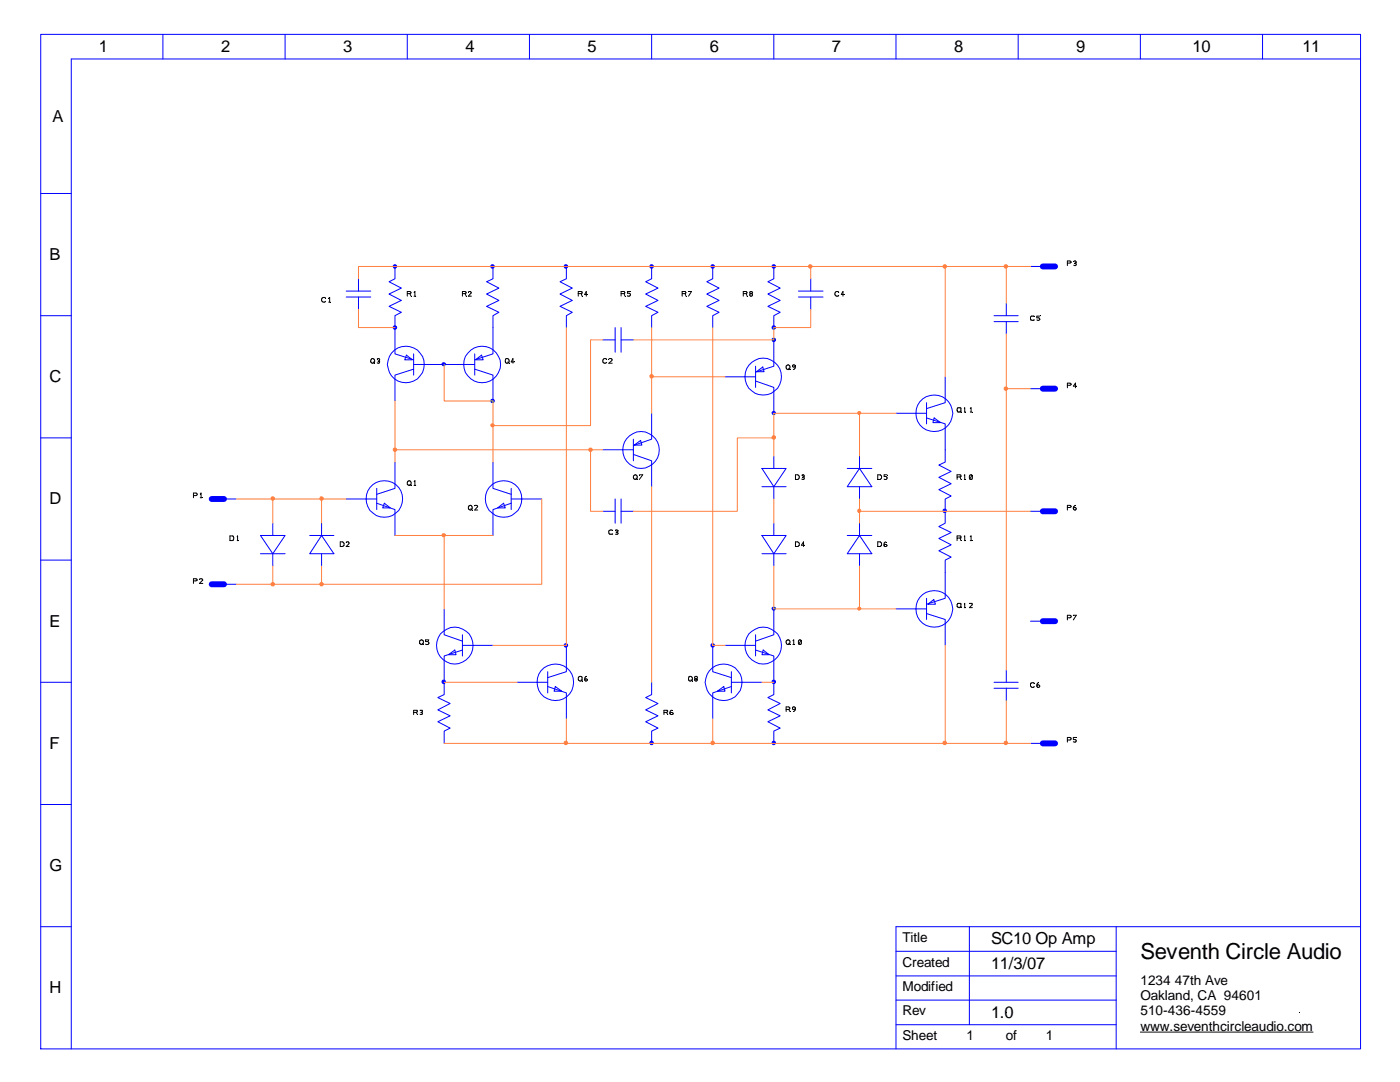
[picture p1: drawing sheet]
<svg xmlns="http://www.w3.org/2000/svg" width="279mm" height="216mm" viewBox="0 0 279 216" stroke-linecap="round" stroke-linejoin="round" font-family="sans-serif">
<g fill="#00f" stroke="#00f" stroke-width=".2">
<circle cx="78.8" cy="65.4" r=".35"/>
<circle cx="78.8" cy="53.2" r=".35"/>
<circle cx="98.3" cy="53.2" r=".35"/>
<circle cx="130" cy="53.2" r=".35"/>
<circle cx="130" cy="148.2" r=".35"/>
<circle cx="154.4" cy="148.2" r=".35"/>
<circle cx="154.4" cy="65.4" r=".35"/>
<circle cx="154.4" cy="53.2" r=".35"/>
<circle cx="188.5" cy="101.9" r=".35"/>
<circle cx="112.9" cy="53.2" r=".35"/>
<circle cx="142.2" cy="53.2" r=".35"/>
<circle cx="88.6" cy="72.7" r=".33"/>
<circle cx="98.3" cy="80" r=".35"/>
<circle cx="154.4" cy="82.4" r=".33"/>
<circle cx="154.4" cy="67.8" r=".35"/>
<circle cx="88.5" cy="136" r=".35"/>
<circle cx="112.9" cy="128.8" r=".35"/>
<circle cx="142.2" cy="128.8" r=".35"/>
<circle cx="154.4" cy="121.4" r=".33"/>
<circle cx="154.4" cy="136" r=".35"/>
</g>
<g fill="none" stroke="#00f" stroke-width=".2">
<path d="M8.1 6.9h263.4v202.4h-263.4zM32.5 6.9v4.9M56.9 6.9v4.9M81.3 6.9v4.9M105.7 6.9v4.9M130 6.9v4.9M154.4 6.9v4.9M178.8 6.9v4.9M203.2 6.9v4.9M227.6 6.9v4.9M252 6.9v4.9M271.5 11.8h-257.3v197.5"/>
<path d="M8.1 38.6h6.1M69.1 59.3h4.9M69.1 58.1h4.9M71.5 55.6v2.5M71.5 59.3v2.4M78.8 53.2v2.4l-1.2 .6 2.5 1.3-2.5 1.2 2.5 1.2-2.5 1.2 2.5 1.2-1.3 .7v7.6l3.7 1.2M98.4 53.2v2.4l-1.3 .6 2.5 1.3-2.5 1.2 2.5 1.2-2.5 1.2 2.5 1.2-1.2 .7v7.6l-3.7 1.2M113 53.2v2.4l-1.2 .6 2.4 1.3-2.4 1.2 2.4 1.2-2.4 1.2 2.4 1.2-1.2 .7v2.4M130 53.2v2.4l-1.1 .6 2.4 1.3-2.4 1.2 2.4 1.2-2.4 1.2 2.4 1.2-1.3 .7v2.4M142.2 53.2v2.4l-1.1 .6 2.4 1.3-2.4 1.2 2.4 1.2-2.4 1.2 2.4 1.2-1.3 .7v2.4M154.4 53.2v2.4l-1.2 .6 2.5 1.3-2.5 1.2 2.5 1.2-2.5 1.2 2.5 1.2-1.3 .7v2.4M159.3 59.3h5"/>
<path d="M159.3 58.1h5M161.8 55.6v2.5M161.8 59.3v2.4M205.7 53.2h2.4M8.1 63h6.1M81.1 70.9l1.2 .9h-1.5zM82.5 73.7l-3.7 1.1v5.2M82.5 70.6v4.2M82.5 72.7h12.2M94.7 73.7l3.7 1.1v5.2M94.7 70.6v4.2M94.9 71.8l1.2-.9 .3 .9z"/>
<path d="M120.3 67.8h2.5M122.8 65.4v4.9M124 65.4v4.9M124 67.8h2.4M144.7 75.2h6.1M150.8 76l3.6 1.3v5.2M150.8 73.1v4.2M151 74.2l1.2-1 .3 1zM154.4 67.8v5.3l-3.6 1.2M188.6 75.2v5.1l-3.7 1.2M198.4 63h4.8M198.4 64.2h4.8"/>
<path d="M200.8 60.5v2.5M200.8 64.2v2.4M205.7 77.6h2.4M8.1 87.4h6.1M44.7 99.6h2.5M69.1 99.6h6.1M75.2 97.5v4.2M78.8 92.2v5.3l-3.6 1.1M98.4 92.2v5.3l3.6 1.1M102 99.6h6.1M102 97.5v4.2M120.3 89.7h6.1"/>
<path d="M122.8 99.6v4.8M124 99.6v4.8M126.4 90.7l3.6 1.2v5.2M126.4 87.6v4.3M126.6 88.8l1.2-.9 .3 .9zM130 82.5v5.1l-3.6 1.3M152.1 93.5h4.8l-2.5 3.6zM152.1 97.1h4.8M154.4 91v2.5M154.4 97.1v2.5M169.1 93.5h4.9M171.5 93.5l2.5 3.6h-4.9z"/>
<path d="M171.5 91v2.5M171.5 97.1v2.5M178.8 82.5h6.1M184.9 83.4l3.7 1.2v7.6l-1.2 .6 2.4 1.3-2.4 1.1 2.4 1.3-2.4 1.2 2.4 1.3-1.2 .6v4.8l-1.2 .7 2.4 1.2-2.4 1.1 2.4 1.3-2.4 1.2 2.4 1.3-1.2 .6v7.6l-3.7 1.2M184.9 80.3v4.3M186.4 83.4l1.3 .9h-1.5zM8.1 111.8h6.1M44.7 116.6h2.5M52 106.8h4.9l-2.5 3.7zM52 110.5h4.9M54.4 104.4v2.4M54.4 110.5v2.4"/>
<path d="M61.8 106.8h4.8M64.2 106.8l2.4 3.7h-4.8zM64.2 104.4v2.4M64.2 110.5v2.4M75.2 100.4l3.6 1.3v5.1M76.7 100.4l1.2 .9h-1.5zM99.3 101.3l1.2-.9 .3 .9zM102 100.4l-3.6 1.3v5.1M120.3 102h2.5M124 102h2.4M152.1 106.8h4.8l-2.5 3.7zM152.1 110.5h4.8"/>
<path d="M154.4 104.4v2.4M154.4 110.5v2.4M169.1 106.8h4.9M171.5 106.8l2.5 3.7h-4.9zM171.5 104.4v2.4M171.5 110.5v2.4M184.9 119.4v4.2M205.7 102h2.4M8.1 136.1h6.1M88.6 121.5v5.2l3.7 1.2M89.5 130.6l1.3-.9 .2 .9zM92.3 129.7l-3.7 1.2v7.7l-1.2 .6 2.4 1.2-2.4 1.2 2.4 1.2-2.4 1.2 2.4 1.3-1.2 .6v2.4"/>
<path d="M92.3 126.7v4.2M92.3 128.8h6.1M103.2 136.1h6.1M109.3 137l3.7 1.3v5.1M109.3 134v4.3M110.8 137l1.3 .9h-1.5zM113 128.8v5.2l-3.7 1.2M130 136.1v2.5l-1.1 .6 2.4 1.2-2.4 1.2 2.4 1.2-2.4 1.2 2.4 1.3-1.3 .6v2.4M142.2 128.8v5.2l3.8 1.2M143.2 137.9l1.2-.9 .3 .9zM144.7 128.8h6.1M146 137l-3.8 1.3v5.1"/>
<path d="M146 136.1h6.1M146 134v4.3M150.8 129.7l3.6 1.2v7.7l-1.2 .6 2.5 1.2-2.5 1.2 2.5 1.2-2.5 1.2 2.5 1.3-1.3 .6v2.4M150.8 126.7v4.2M152.3 129.7l1.2 .9h-1.4zM154.4 121.5v5.2l-3.6 1.2M178.8 121.5h6.1M184.9 122.4l3.7 1.2v5.2M185.2 120.6l1.2-1 .3 1zM198.4 136.1h4.8M198.4 137.3h4.8M200.8 133.7v2.4"/>
<path d="M200.8 137.3v2.5M205.7 124h2.4M205.7 148.3h2.4M8.1 160.5h6.1M8.1 184.9h6.1M178.8 194.7h44M178.8 199.6h44M178.8 189.8h44M193.5 184.9v19.6M222.8 184.9v24.4M271.5 184.9h-92.7v24.4M178.8 204.5h44"/>
<circle cx="81" cy="72.7" r="3.7"/>
<circle cx="96.2" cy="72.7" r="3.7"/>
<circle cx="152.3" cy="75.1" r="3.6"/>
<circle cx="76.7" cy="99.6" r="3.7"/>
<circle cx="100.5" cy="99.6" r="3.7"/>
<circle cx="127.9" cy="89.8" r="3.6"/>
<circle cx="186.5" cy="82.5" r="3.7"/>
<circle cx="90.8" cy="128.8" r="3.6"/>
<circle cx="110.9" cy="136.1" r="3.7"/>
<circle cx="144.4" cy="136.1" r="3.7"/>
<circle cx="152.3" cy="128.8" r="3.6"/>
<circle cx="186.5" cy="121.5" r="3.7"/>
</g>
<g fill="none" stroke="#000" stroke-width=".2">
<path d="M64.9 59.5a.45 .45 0 0 0-.6 0 .45 .45 0 0 0 0 .6 .45 .45 0 0 0 .6 0M65.6 59.5l.2-.1v.9M81.3 58.6h.5M81.8 58.6l.2-.2v-.1l-.7-.1v.9M81.8 58.6l.2 .5M82.6 59.1h.4M82.6 58.3l.2-.1v.9M92.3 58.6h.5M92.8 58.6l.2-.2v-.1l-.7-.1v.9M92.8 58.6l.2 .5M93.5 58.3l.4-.1 .2 .2-.6 .7h.6M115.4 58.6h.6"/>
<path d="M116 58.6l.2-.1v-.2l-.8-.1v.9M116 58.6l.2 .5M117.3 58.8h-.6l.3-.6v.9M124 58.6h.5M124.5 58.6l.2-.2-.2-.2h-.5v.9M124.5 58.6l.2 .5M125.8 58.2h-.6v.3h.4l.2 .3-.2 .3-.4-.1M136.1 58.6h.6M136.7 58.6l.2-.2-.2-.2h-.6v.9M136.7 58.6l.2 .5M137.4 58.2h.6l-.6 .9M148.3 58.6h.6"/>
<path d="M148.9 58.6l.2-.2-.2-.2h-.6v.9M148.9 58.6l.2 .5M149.8 58.6l-.2-.2 .2-.2 .3 .1 .1 .1-.3 .2M149.8 58.6h.1M149.8 58.6l-.2 .2 .2 .3 .3-.1 .1-.2-.3-.2M167.4 58.3a.45 .45 0 0 0-.7 0 .45 .45 0 0 0 0 .7 .45 .45 0 0 0 .7-.1M168.5 58.8h-.6l.3-.6v.9M213 52.5h.5l.3-.2-.3-.2h-.5v.9M214.3 52.2l.3-.1 .2 .2-.2 .2M214.5 52.5h.1M214.6 52.5l.2 .2-.1 .2h-.4M65.6 60.3h.3"/>
<path d="M74.3 71.5l.3 .1 .2 .3v.3l-.4 .3-.4-.3v-.3zM74.5 72.2l.3 .3M75.3 71.6h.4l.1 .2-.2 .3M75.4 72.1h.2M75.6 72.1l.2 .1-.1 .2h-.4M101.3 72.2l.3 .3M102.6 72.2h-.6l.4-.7v1M121.1 71.7l-.3-.2-.3 .1-.2 .6a.45 .45 0 0 0 .8 .1M121.5 71.6l.4-.1 .3 .3-.7 .7h.7M156.9 73.1l.5-.3 .2 .3v.5l-.2 .1h-.3zM157.4 73.5l.2 .2M158.2 72.9l.3-.1 .2 .2a.36 .36 0 0 1-.5 .2z"/>
<path d="M158.7 73a.63 .63 0 0 1-.4 .7M206.4 63.2l-.6-.1-.1 .2v.5h.7M207.5 63.1h-.6v.3h.4l.2 .3-.2 .2-.4-.1M213 76.9h.5l.3-.2-.3-.2h-.5v.9M214.8 77h-.6l.4-.5v.9M38.6 98.9h.5l.3-.3-.3-.2h-.5v.9M40 99.3h.3M40 98.6l.1-.2v.9M81.8 96.7l.2 .2M82.6 96.1l.2-.2v1M82.6 96.9h.4M126.9 95.4l.3 .3"/>
<path d="M127.6 94.7h.7l-.7 1M158.7 94.7h.5l.2 .2 .1 .4-.2 .3-.6 .1zM160 94.8h.4l.1 .2-.1 .2M160.2 95.2h.2M160.4 95.2l.1 .2-.1 .2h-.4M175.2 94.7h.5a.54 .54 0 0 1 0 1h-.5zM177 94.7h-.6v.4h.4l.2 .2-.2 .4-.4-.1M191 95.2h.6M191.1 81.4h.7l-.1 .8-.6-.1zM191.6 95.2l.2-.1v-.3l-.8-.1v1M191.6 95.2l.2 .5M191.6 82l.2 .2"/>
<path d="M192.4 95.7h.3M192.4 81.4h.1v.8M192.4 94.9l.1-.2v1M192.4 82.2h.3M193.6 81.4h.2v.8M193.6 82.2h.4M194 94.8h-.5v.8M194 94.8v.8h-.5M194 94.8l-.5 .8M38.6 115.9h.5l.3-.2-.3-.2h-.5v.9M39.8 115.6l.4-.1 .3 .2-.7 .7h.7M45.9 106.9l.7 .1v.8l-.7 .1z"/>
<path d="M47.3 107.9h.3M47.3 107.1l.1-.2v1M67.9 108.1h.4l.3 .2 .1 .5-.2 .2-.6 .1zM69.1 108.2l.4-.1 .2 .3-.6 .7h.6M94 101.5l.2 .3M94.7 100.9l.4-.1 .2 .3-.6 .7h.6M122.3 105.8l-.5-.1-.3 .3 .2 .6 .6-.1M122.9 105.8l.2-.1 .3 .2-.3 .3M122.9 106.2h.2M123.1 106.2l.3 .2-.1 .2h-.4M158.7 108.1h.5l.2 .2 .1 .5-.2 .2-.6 .1zM160.5 108.8h-.6l.5-.7v1"/>
<path d="M175.2 108.1h.5l.2 .2v.5l-.2 .3h-.5zM176.8 108.1l-.4 .3v.6l.4 .1 .2-.2a.36 .36 0 0 0-.6-.2M191 107.4h.8v-.4l-.8-.1v1M191.6 107.4l.2 .5M192.4 107.1l.1-.2v1M192.4 107.9h.3M193.6 107.9h.4M193.6 107.1l.2-.2v1M213 101.3h.5l.3-.2-.3-.3h-.5v1M214.6 100.8a.6 .6 0 0 0-.4 .7M84.2 128.4l.3 .2M85.6 127.7h-.7v.3h.4l.3 .3-.3 .3-.4-.1"/>
<path d="M115.5 135.1l.2-.1 .5 .1-.1 .7a.45 .45 0 0 1-.7-.2zM116 135.6l.2 .3M116.7 135.6l.1-.1 .5 .1-.3 .3h-.2zM117 135l-.2 .2-.1 .4M137.9 135.6l.3 .3M138.9 135.5l-.3-.3 .3-.2h.1l.2 .2-.2 .3M138.9 135.5l-.3 .1 .3 .3h.1l.2-.3-.2-.1M138.9 135.5h.1M156.9 127.9l.5-.2 .2 .2v.5l-.2 .2-.3-.1zM157.4 128.4l.2 .2M158.2 128.6h.4M158.2 127.8l.2-.1v.9"/>
<path d="M159.9 127.8h-.5v.7M159.9 127.8v.7h-.5M159.9 127.8l-.5 .7M191.1 120.5h.7l-.1 .7a.45 .45 0 0 1-.7-.2zM191.6 121.1l.2 .1M192.4 120.5l.1-.1v.8M192.4 121.2h.3M193.5 120.4h.5l.1 .2-.6 .6h.6M206.4 136.3l-.4-.1-.3 .3 .1 .6 .4 .1 .2-.2M207.3 136.2a.52 .52 0 0 0-.4 .7M213 123.3h.5l.3-.3-.3-.2h-.5v.9M214.2 122.8h.6l-.6 .9"/>
<path d="M82.5 142.2h.6M83.1 142.2l.2-.3-.1-.2h-.7v.9M83.1 142.2l.2 .4M83.8 141.7h.4l.1 .2-.2 .3M84 142.2h.1M84.1 142.2l.2 .2-.2 .2-.3-.1M132.5 142.2h.5M133 142.2l.3-.3-.1-.2h-.7v.9M133 142.2l.3 .4M133.8 142.2a.36 .36 0 0 1 .6 .2l-.5 .2-.2-.2zM134.1 141.7a.49 .49 0 0 0-.4 .7M156.9 141.6h.5"/>
<path d="M157.4 141.6l.2-.3v-.2h-.7v.9M157.4 141.6l.2 .4M158.2 141.1a.36 .36 0 0 1 .5 .2 .36 .36 0 0 1-.5 .2zM158.7 141.3a.6 .6 0 0 1-.4 .7M213 147.7h.5l.3-.3-.3-.2h-.5v.9M214.8 147.2h-.6v.4h.4l.2 .2-.2 .3-.4-.1M227.6 205.9h34.4"/>
<circle cx="101.2" cy="72" r=".45"/>
<circle cx="81.7" cy="96.4" r=".44"/>
<circle cx="126.8" cy="95.2" r=".44"/>
<circle cx="93.8" cy="101.3" r=".43"/>
<circle cx="214.5" cy="101.5" r=".28"/>
<circle cx="84.1" cy="128.2" r=".45"/>
<circle cx="137.8" cy="135.4" r=".45"/>
<circle cx="207.2" cy="136.9" r=".28"/>
</g>
<g fill="#000">
<path d="M64.9 59.5l.1 .1zM65.6 59.5l.1 .1zM81.3 58.6l.1 .1zM82 59.1l.1 .1zM82.6 58.3l.1 .1zM83 59.1l.1 .1zM92.3 58.6l.1 .1zM93 59.1l.1 .1zM93.5 58.3h.1zM115.4 58.6l.1 .1zM116.2 59.1v.1zM124 58.6v.1z"/>
<path d="M124.7 59.1l.1 .1zM125.8 58.2l.1 .1zM136.1 58.6l.1 .1zM136.9 59.1l.1 .1zM137.4 58.2l.1 .1zM148.3 58.6l.1 .1zM149.1 59.1l.1 .1zM149.9 58.6l.1 .1zM167.4 58.3l.1 .1zM168.5 58.8h.1zM213 52.5l.1 .1zM214.3 52.2h.1z"/>
<path d="M214.5 52.5v.1zM65.9 60.3l.1 .1zM74 72.1l.1 .1zM74.8 72.5v.1zM75.3 71.6l.1 .1zM75.4 72.1h.1zM100.8 72.1l.1 .1zM101.6 72.5l.1 .1zM102.6 72.1l.1 .1zM121.1 71.7l.1 .1zM121.5 71.6l.1 .1zM156.9 73.4l.1 .1z"/>
<path d="M157.6 73.7l.1 .1zM158.7 73l.1 .1zM206.4 63.2h.1zM207.5 63l.1 .1zM213 76.9l.1 .1zM214.8 77l.1 .1zM38.6 98.9l.1 .1zM40.3 99.3l.1 .1zM81.3 96.6l.1 .1zM82 96.9h.1zM82.6 96.1l.1 .1zM83 96.9h.1z"/>
<path d="M126.4 95.3l.1 .1zM127.2 95.7l.1 .1zM127.6 94.7l.1 .1zM158.7 95.7l.1 .1zM160 94.8l.1 .1zM160.2 95.2h.1zM175.2 95.7l.1 .1zM177 94.7l.1 .1zM191 95.2h.1zM191 82h.1zM191.8 95.7l.1 .1zM191.8 82.2l.1 .1z"/>
<path d="M192.4 94.9l.1 .1zM192.4 81.4l.1 .1zM192.7 95.7l.1 .1zM192.7 82.2l.1 .1zM193.6 81.4l.1 .1zM194 94.8l.1 .1zM194 82.2l.1 .1zM38.6 115.9l.1 .1zM39.8 115.6l.1 .1zM45.9 107.9h.1zM47.3 107.1l.1 .1zM47.6 107.9h.1z"/>
<path d="M67.9 109.1h.1zM69.1 108.2l.1 .1zM93.5 101.4l.1 .1zM94.2 101.8l.1 .1zM94.7 100.9l.1 .1zM122.3 105.8v.1zM122.9 105.8v.1zM122.9 106.2l.1 .1zM158.7 109.1h.1zM160.5 108.8l.1 .1zM175.2 109.1h.1zM176.8 108.1l.1 .1z"/>
<path d="M191 107.4h.1zM191.8 107.9h.1zM192.4 107.1l.1 .1zM192.7 107.9h.1zM193.6 107.1l.1 .1zM194 107.9h.1zM213 101.3h.1zM214.6 100.8l.1 .1zM83.7 128.3l.1 .1zM84.5 128.6l.1 .1zM85.5 127.7l.1 .1zM115.4 135.6l.1 .1z"/>
<path d="M116.2 135.9v.1zM117 135h.1zM137.4 135.6l.1 .1zM138.2 135.9l.1 .1zM139 135.5l.1 .1zM156.9 128.3l.1 .1zM157.6 128.6l.1 .1zM158.2 127.8l.1 .1zM158.6 128.6l.1 .1zM191 121l.1 .1zM191.8 121.2l.1 .1zM192.4 120.5l.1 .1z"/>
<path d="M192.7 121.2l.1 .1zM193.5 120.4v.1zM206.4 136.3l.1 .1zM207.3 136.2v.1zM213 123.3l.1 .1zM214.2 122.8l.1 .1zM83.3 142.6l.1 .1zM83.8 141.7l.1 .1zM84 142.2h.1zM132.5 142.2h.1zM133.3 142.6v.1zM134.1 141.7l.1 .1z"/>
<path d="M156.9 141.6h.1zM157.6 142l.1 .1zM158.7 141.3l.1 .1zM213 147.7h.1zM214.8 147.2h.1zM200.7 202l.1 .1zM259.3 202l.1 .1z"/>
</g>
<path d="M208.1 53.2h2.5M208.1 77.6h2.5M42.2 99.6h2.5M42.2 116.6h2.5M208.1 102h2.5M208.1 124h2.5M208.1 148.3h2.5" fill="none" stroke="#00f" stroke-width="1.2"/>
<g fill="none" stroke="#ff8040" stroke-width=".2">
<path d="M161.8 53.2v2.4M188.6 53.2v22M200.8 53.2v7.3M205.7 53.2h-134.2v2.4M71.5 61.7v3.7h7.3M88.6 72.7v7.3h9.8v12.2M113 65.4v63.4h-14.6M120.3 67.8h-2.4v17.1h-19.5M130 65.4v17.1M130 75.2h14.7M142.2 65.4v63.4h2.5M161.8 61.7v3.7h-7.4v2.4h-28"/>
<path d="M200.8 66.6v67.1M200.8 77.6h4.9M47.2 99.6h21.9M54.4 99.6v4.8M64.2 99.6v4.8M78.8 80v12.2M78.8 89.7h41.5M108.1 99.6v17h-43.9M117.9 89.7v12.3h2.4M130 97.1v39M154.4 87.4h-7.2v14.6h-20.8M154.4 99.6v4.8"/>
<path d="M171.5 82.5v8.5M171.5 99.6v4.8M178.8 82.5h-24.4v8.5M47.2 116.6h17M54.4 112.9v3.7M64.2 112.9v3.7M78.8 106.8h19.6M88.6 106.8v14.7M154.4 112.9v8.6h24.4M171.5 112.9v8.6M171.5 102h34.2M88.6 136.1h14.6"/>
<path d="M152.1 136.1h2.3M188.6 128.8v19.5M200.8 139.8v8.5M88.6 148.3h117.1M113 143.4v4.9M142.2 143.4v4.9"/>
</g>
<g fill="#ff8040" stroke="#ff8040" stroke-width=".2">
<circle cx="188.5" cy="148.2" r=".35"/>
<circle cx="200.7" cy="148.2" r=".35"/>
<circle cx="112.9" cy="148.2" r=".35"/>
<circle cx="142.2" cy="148.2" r=".35"/>
<circle cx="171.5" cy="101.9" r=".33"/>
<circle cx="200.7" cy="53.2" r=".35"/>
<circle cx="161.7" cy="53.2" r=".35"/>
<circle cx="188.5" cy="53.2" r=".35"/>
<circle cx="171.5" cy="121.4" r=".31"/>
<circle cx="171.5" cy="82.4" r=".31"/>
<circle cx="154.4" cy="87.3" r=".35"/>
<circle cx="64.2" cy="116.6" r=".35"/>
<circle cx="54.4" cy="116.6" r=".35"/>
<circle cx="54.4" cy="99.5" r=".35"/>
<circle cx="64.2" cy="99.5" r=".35"/>
<circle cx="200.7" cy="77.5" r=".35"/>
<circle cx="78.8" cy="89.7" r=".35"/>
<circle cx="117.8" cy="89.7" r=".35"/>
<circle cx="88.6" cy="106.8" r=".33"/>
<circle cx="130" cy="75.1" r=".35"/>
<circle cx="98.3" cy="84.9" r=".33"/>
</g>
<text font-size="4.4" x="227.6" y="191.3">Seventh Circle Audio</text>
<g font-size="3.3">
<text x="19.7" y="10.4">1</text>
<text x="44.1" y="10.4">2</text>
<text x="68.5" y="10.4">3</text>
<text x="92.9" y="10.4">4</text>
<text x="117.3" y="10.4">5</text>
<text x="141.6" y="10.4">6</text>
<text x="166" y="10.4">7</text>
<text x="190.4" y="10.4">8</text>
<text x="214.8" y="10.4">9</text>
<text x="238" y="10.4">10</text>
<text x="259.9" y="10.4">11</text>
<text x="10.5" y="24.4">A</text>
<text x="9.9" y="51.8">B</text>
<text x="9.9" y="76.2">C</text>
<text x="9.9" y="100.6">D</text>
<text x="9.9" y="125.1">E</text>
<text x="9.9" y="149.4">F</text>
<text x="9.9" y="173.8">G</text>
<text x="197.8" y="188.4">SC10 Op Amp</text>
<text x="197.8" y="193.3">11/3/07</text>
<text x="9.9" y="198.2">H</text>
<text x="197.8" y="203">1.0</text>
</g>
<g font-size="2.7">
<text x="180.1" y="188">Title</text>
<text x="180.1" y="192.9">Created</text>
<text x="180.1" y="197.8">Modified</text>
<text x="227.6" y="196.5">1234</text>
<text x="234.4" y="196.5">47th Ave</text>
<text x="180.1" y="202.6">Rev</text>
<text x="227.6" y="199.6">Oakland, CA 94601</text>
<text x="227.6" y="202.6">510-436-4559</text>
<text x="180.1" y="207.5">Sheet</text>
<text x="192.9" y="207.5">1</text>
<text x="200.7" y="207.5">of</text>
<text x="208.7" y="207.5">1</text>
<text x="227.6" y="205.7">www.seventhcircleaudio.com</text>
</g>
</svg>
